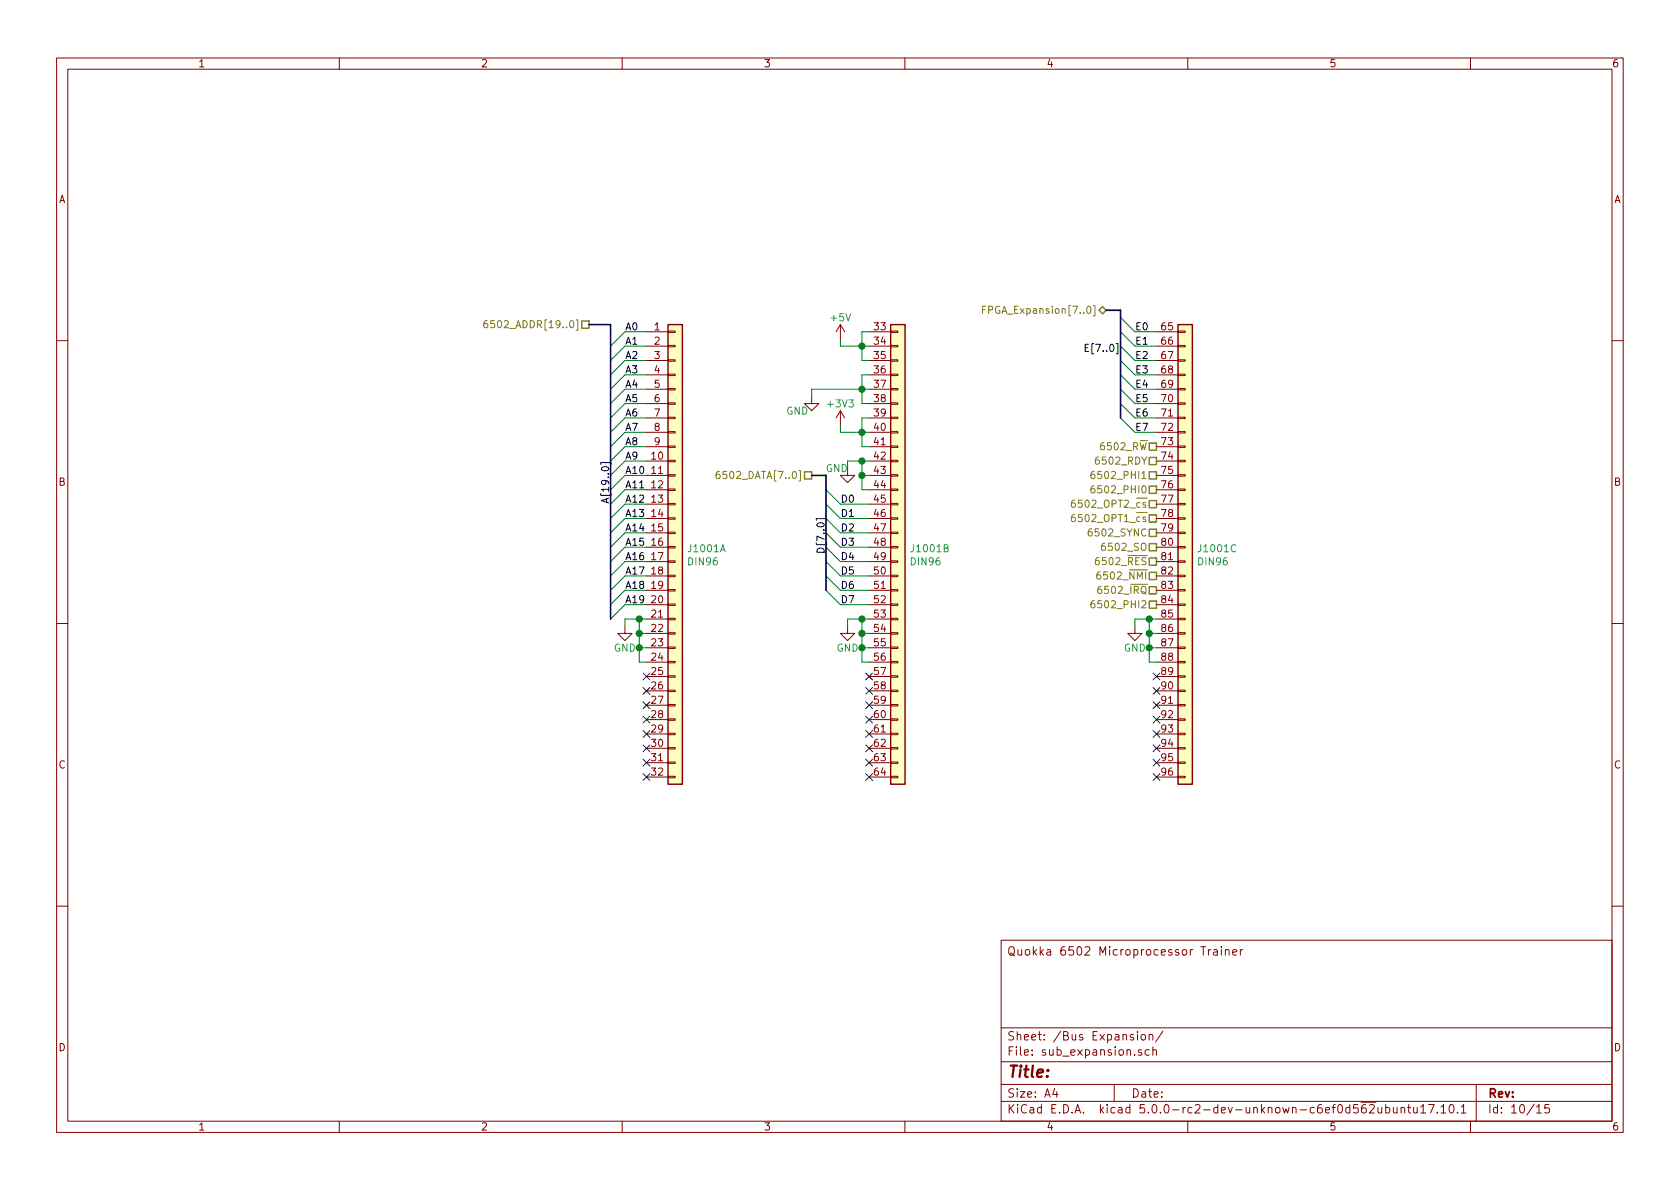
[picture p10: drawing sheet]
<svg xmlns="http://www.w3.org/2000/svg" width="297mm" height="210mm" viewBox="0 0 297 210" stroke-linecap="round" stroke-linejoin="round" font-family="sans-serif">
<g fill="none" stroke="#840000" stroke-width=".18">
<path d="M10 10.3h277v189.9h-277zM12 12.2h273v186.1h-273zM60 10.3v1.9M110 10.3v1.9M160 10.3v1.9M210 10.3v1.9M260 10.3v1.9M114.3 58.7h3.8M118.1 58.5h1.3v.3h-1.3zM148.6 57.4l-.8 1.3M148.6 57.4v2.5M148.6 57.4l.8 1.3"/>
<path d="M153.7 58.7h3.8M157.5 58.5h1.2v.3h-1.2zM204.5 58.7h3.8M208.3 58.5h1.2v.3h-1.2zM10 60.2h2M114.3 61.2h3.8M114.3 63.7h3.8M114.3 66.3h3.8M114.3 68.8h3.8M114.3 71.4h3.8M114.3 73.9h3.8M114.3 76.4h3.8"/>
<path d="M114.3 79h3.8M118.1 78.9h1.3v.2h-1.3zM118.1 76.3h1.3v.3h-1.3zM118.1 73.8h1.3v.2h-1.3zM118.1 71.2h1.3v.3h-1.3zM118.1 68.7h1.3v.3h-1.3zM118.1 66.2h1.3v.2h-1.3zM118.1 63.6h1.3v.3h-1.3zM118.1 61.1h1.3v.2h-1.3zM143.5 70.1v1.3h1.3l-1.3 1.2-1.3-1.2h1.3M148.6 72.6v2.6M148.6 72.6l-.8 1.3"/>
<path d="M148.6 72.6l.8 1.3M153.7 61.2h3.8M153.7 63.7h3.8M153.7 66.3h3.8M153.7 68.8h3.8M153.7 71.4h3.8M153.7 73.9h3.8M153.7 76.4h3.8M153.7 79h3.8M157.5 78.9h1.2v.2h-1.2zM157.5 76.3h1.2v.3h-1.2zM157.5 73.8h1.2v.2h-1.2z"/>
<path d="M157.5 71.2h1.2v.3h-1.2zM157.5 68.7h1.2v.3h-1.2zM157.5 66.2h1.2v.2h-1.2zM157.5 63.6h1.2v.3h-1.2zM157.5 61.1h1.2v.2h-1.2zM204.5 61.2h3.8M204.5 63.7h3.8M204.5 66.3h3.8M204.5 68.8h3.8M204.5 71.4h3.8M204.5 73.9h3.8M204.5 76.4h3.8"/>
<path d="M204.5 79h3.8M208.3 78.9h1.2v.2h-1.2zM208.3 76.3h1.2v.3h-1.2zM208.3 73.8h1.2v.2h-1.2zM208.3 71.2h1.2v.3h-1.2zM208.3 68.7h1.2v.3h-1.2zM208.3 66.2h1.2v.2h-1.2zM208.3 63.6h1.2v.3h-1.2zM208.3 61.1h1.2v.2h-1.2zM285 60.2h2M114.3 81.5h3.8M114.3 84.1h3.8"/>
<path d="M114.3 86.6h3.8M114.3 89.1h3.8M114.3 91.7h3.8M114.3 94.2h3.8M114.3 96.8h3.8M114.3 99.3h3.8M118.1 99.2h1.3v.2h-1.3zM118.1 96.6h1.3v.3h-1.3zM118.1 94.1h1.3v.3h-1.3zM118.1 91.6h1.3v.2h-1.3zM118.1 89h1.3v.3h-1.3zM118.1 86.5h1.3v.2h-1.3z"/>
<path d="M118.1 83.9h1.3v.3h-1.3zM118.1 81.4h1.3v.3h-1.3zM149.9 82.8v1.3h1.2l-1.2 1.2-1.3-1.2h1.3M153.7 81.5h3.8M153.7 84.1h3.8M153.7 86.6h3.8M153.7 89.1h3.8M153.7 91.7h3.8M153.7 94.2h3.8M153.7 96.8h3.8M153.7 99.3h3.8M157.5 99.2h1.2v.2h-1.2z"/>
<path d="M157.5 96.6h1.2v.3h-1.2zM157.5 94.1h1.2v.3h-1.2zM157.5 91.6h1.2v.2h-1.2zM157.5 89h1.2v.3h-1.2zM157.5 86.5h1.2v.2h-1.2zM157.5 83.9h1.2v.3h-1.2zM157.5 81.4h1.2v.3h-1.2zM204.5 81.5h3.8M204.5 84.1h3.8M204.5 86.6h3.8M204.5 89.1h3.8M204.5 91.7h3.8"/>
<path d="M204.5 94.2h3.8M204.5 96.8h3.8M204.5 99.3h3.8M208.3 99.2h1.2v.2h-1.2zM208.3 96.6h1.2v.3h-1.2zM208.3 94.1h1.2v.3h-1.2zM208.3 91.6h1.2v.2h-1.2zM208.3 89h1.2v.3h-1.2zM208.3 86.5h1.2v.2h-1.2zM208.3 83.9h1.2v.3h-1.2zM208.3 81.4h1.2v.3h-1.2zM10 110.3h2"/>
<path d="M110.5 110.7v1.3h1.3l-1.3 1.3-1.3-1.3h1.3M114.3 101.8h3.8M114.3 104.4h3.8M114.3 106.9h3.8M114.3 109.5h3.8M114.3 112h3.8M114.3 114.5h3.8M114.3 117.1h3.8M114.3 119.6h3.8M118.1 119.5h1.3v.3h-1.3zM118.1 117h1.3v.2h-1.3zM118.1 114.4h1.3v.3h-1.3z"/>
<path d="M118.1 111.9h1.3v.2h-1.3zM118.1 109.3h1.3v.3h-1.3zM118.1 106.8h1.3v.3h-1.3zM118.1 104.3h1.3v.2h-1.3zM118.1 101.7h1.3v.3h-1.3zM149.9 110.7v1.3h1.2l-1.2 1.3-1.3-1.3h1.3M153.7 101.8h3.8M153.7 104.4h3.8M153.7 106.9h3.8M153.7 109.5h3.8M153.7 112h3.8M153.7 114.5h3.8"/>
<path d="M153.7 117.1h3.8M153.7 119.6h3.8M157.5 119.5h1.2v.3h-1.2zM157.5 117h1.2v.2h-1.2zM157.5 114.4h1.2v.3h-1.2zM157.5 111.9h1.2v.2h-1.2zM157.5 109.3h1.2v.3h-1.2zM157.5 106.8h1.2v.3h-1.2zM157.5 104.3h1.2v.2h-1.2zM157.5 101.7h1.2v.3h-1.2zM200.7 110.7v1.3h1.2l-1.2 1.3-1.3-1.3h1.3M204.5 101.8h3.8"/>
<path d="M204.5 104.4h3.8M204.5 106.9h3.8M204.5 109.5h3.8M204.5 112h3.8M204.5 114.5h3.8M204.5 117.1h3.8M204.5 119.6h3.8M208.3 119.5h1.2v.3h-1.2zM208.3 117h1.2v.2h-1.2zM208.3 114.4h1.2v.3h-1.2zM208.3 111.9h1.2v.2h-1.2zM208.3 109.3h1.2v.3h-1.2z"/>
<path d="M208.3 106.8h1.2v.3h-1.2zM208.3 104.3h1.2v.2h-1.2zM208.3 101.7h1.2v.3h-1.2zM285 110.3h2M114.3 122.2h3.8M114.3 124.7h3.8M114.3 127.2h3.8M114.3 129.8h3.8M114.3 132.3h3.8M114.3 134.9h3.8M114.3 137.4h3.8M118.1 137.3h1.3v.2h-1.3z"/>
<path d="M118.1 134.7h1.3v.3h-1.3zM118.1 132.2h1.3v.3h-1.3zM118.1 129.7h1.3v.2h-1.3zM118.1 127.1h1.3v.3h-1.3zM118.1 124.6h1.3v.2h-1.3zM118.1 122h1.3v.3h-1.3zM153.7 122.2h3.8M153.7 124.7h3.8M153.7 127.2h3.8M153.7 129.8h3.8M153.7 132.3h3.8M153.7 134.9h3.8"/>
<path d="M153.7 137.4h3.8M157.5 137.3h1.2v.2h-1.2zM157.5 134.7h1.2v.3h-1.2zM157.5 132.2h1.2v.3h-1.2zM157.5 129.7h1.2v.2h-1.2zM157.5 127.1h1.2v.3h-1.2zM157.5 124.6h1.2v.2h-1.2zM157.5 122h1.2v.3h-1.2zM204.5 122.2h3.8M204.5 124.7h3.8M204.5 127.2h3.8M204.5 129.8h3.8"/>
<path d="M204.5 132.3h3.8M204.5 134.9h3.8M204.5 137.4h3.8M208.3 137.3h1.2v.2h-1.2zM208.3 134.7h1.2v.3h-1.2zM208.3 132.2h1.2v.3h-1.2zM208.3 129.7h1.2v.2h-1.2zM208.3 127.1h1.2v.3h-1.2zM208.3 124.6h1.2v.2h-1.2zM208.3 122h1.2v.3h-1.2zM10 160.2h2M177 166.3h108v32h-108z"/>
<path d="M212.3 167.4h.9M213.7 167.9v1M214.1 167.9l-.4 .3M214.6 168h.6v.9M215.2 168.3h-.4l-.3 .2 .3 .4 .4-.1M216 167.4v.2M216 167.9v1M216.7 168a.37 .37 0 0 1 .6 .1v.8M216.7 167.9v1M218 168.4l.7-.1-.1-.3-.4-.1-.2 .2v.7h.6M219.3 167.9v1M219.7 167.9l-.4 .3"/>
<path d="M285 160.2h2M60 198.3v1.9M110 198.3v1.9M160 198.3v1.9M177 194.8h108M177 191.8h108M177 187.8h108M177 181.8h108M186.5 192.5l-.4 1h1M186.8 193v1M197 191.8v3M200.4 183a.37 .37 0 0 0-.6 .1l.1 .3 .5 .1 .1 .1-.2 .3-.5-.1"/>
<path d="M201.1 182.4v.2M201.1 182.9v1M201.8 185.7l-.3-.1-.2 .2v.2l.5 .2v.3h-.5M201.8 183.1l.3-.2 .4 .2v.5l-.1 .2-.3 .1-.3-.1zM203.2 185.7l-.4-.1-.3 .3v.6l.3 .1 .4-.1M203.2 183.1l.1-.1a.37 .37 0 0 1 .5 .1v.8M203.2 182.9v1M203.8 185.7l.2-.1 .4 .1 .1 .9M203.8 185.1v1.5M205.6 182.3l-1.3 2M210 198.3v1.9M241.9 194.9h1.4"/>
<path d="M242.1 195.5l.3-.2h.3l.3 .5-.9 1h.9M243.6 195.8v.8a.39 .39 0 0 0 .7 .1M244.3 195.8v1M245 195.9l.4-.1 .3 .3-.1 .6-.2 .1-.4-.1M245 195.3v1.5M246.4 195.8v.8a.39 .39 0 0 0 .6 .1M247 195.8v1M247.7 196l.1-.1a.37 .37 0 0 1 .6 .1v.8M247.7 195.8v1M248.9 195.8h.5M249.1 195.3v1.3l.3 .2M249.9 195.8l.1 .9 .4 .1 .2-.1"/>
<path d="M250.6 195.8v1M251.2 195.8l.4-.5v1.5M251.2 196.8h.9M252.6 195.3h1l-.7 1.5M254.1 196.7v.1M254.8 195.8l.4-.5v1.5M254.8 196.8h.8M256.4 195.4l.2-.1a.8 .8 0 0 1 .5 .8 .8 .8 0 0 1-.5 .7 1 1 0 0 1-.2-1.4zM257.7 196.7v.1M258.3 195.8l.5-.5v1.5M258.3 196.8h.9M260 198.3v1.9"/>
<path d="M261 191.8v6.5M271.7 195.8l.4-.5v1.5M271.7 196.8h.8M273.9 195.3h-.7l-.1 .7 .2-.1 .5 .1 .2 .2-.1 .5-.2 .1-.6-.1"/>
</g>
<g fill="none" stroke="#848400" stroke-width=".18">
<path d="M86.1 56.7h-.2a.79 .79 0 0 0-.1 1.3l.4-.2v-.5l-.4-.1-.3 .2M87.4 56.7h-.6l-.1 .6 .5-.1 .3 .2v.3l-.3 .3-.5-.2M173.7 54.8h.4M174.3 54.1h-.6v1.3M193.3 54h.3v1.8h-.3M127.2 83.4h-.4a.81 .81 0 0 0 0 1.2h.4l.1-.5-.2-.3h-.3l-.2 .3M190 91l-.3 .1a.87 .87 0 0 0 0 1.1h.3l.2-.5-.3-.2h-.2l-.3 .2M190 88.4l-.3 .1a.87 .87 0 0 0 0 1.2h.3l.2-.5-.3-.3h-.2l-.3 .3M193 93.5l-.4 .1a.87 .87 0 0 0 0 1.2l.5-.1v-.6l-.5-.1-.2 .3M193.5 83.4h-.4a.87 .87 0 0 0 0 1.2l.4-.1v-.5l-.4-.2-.2 .3M193.5 85.9l-.4 .1a.87 .87 0 0 0 0 1.2l.4-.2v-.5l-.4-.1-.2 .2M194.3 80.8l-.4 .1a.87 .87 0 0 0 0 1.2l.4-.1v-.6l-.4-.1-.2 .3"/>
<path d="M194.3 98.6l-.4 .1a.87 .87 0 0 0 0 1.2l.4-.2v-.5l-.4-.1-.2 .2M195.4 96.1h-.3a.79 .79 0 0 0-.1 1.2l.4-.1v-.5l-.4-.2-.3 .3M193.5 106.2l-.4 .1a.87 .87 0 0 0 0 1.2l.4-.1v-.6l-.4-.1-.2 .3M194.5 101.1l-.3 .1a.81 .81 0 0 0 0 1.2h.3l.1-.5-.2-.3h-.2l-.3 .3M194.7 103.7h-.2a.79 .79 0 0 0-.2 1.2h.4l.1-.5-.2-.2h-.3l-.2 .2"/>
</g>
<g fill="none" stroke="#848400" stroke-width=".25">
<path d="M102.9 56.8h1.2v1.2h-1.2zM194.9 54.2l.7 .7-.7 .6-.6-.6zM203.2 78.4h1.3v1.2h-1.3zM142.2 83.4h1.3v1.3h-1.3zM203.2 80.9h1.3v1.3h-1.3zM203.2 83.4h1.3v1.3h-1.3zM203.2 86h1.3v1.2h-1.3zM203.2 98.7h1.3v1.2h-1.3zM203.2 96.1h1.3v1.3h-1.3zM203.2 91.1h1.3v1.2h-1.3zM203.2 88.5h1.3v1.3h-1.3zM203.2 93.6h1.3v1.3h-1.3z"/>
<path d="M203.2 106.3h1.3v1.3h-1.3zM203.2 103.8h1.3v1.2h-1.3zM203.2 101.2h1.3v1.3h-1.3z"/>
</g>
<g fill="none" stroke="#008400" stroke-width=".18">
<path d="M114.3 58.7h-3.8l-2.6 2.5M148.6 59.9v1.3h5.1M153.7 58.7h-1.3v5h1.3M198.1 58.7l2.6 2.5h3.8M198.1 56.1l2.6 2.6h3.8M114.3 79h-3.8l-2.6 2.5M114.3 71.4h-3.8l-2.6 2.5M114.3 68.8h-3.8l-2.6 2.6M114.3 66.3h-3.8l-2.6 2.5M114.3 63.7h-3.8l-2.6 2.6M114.3 61.2h-3.8l-2.6 2.5M114.3 73.9h-3.8l-2.6 2.5"/>
<path d="M114.3 76.4h-3.8l-2.6 2.6M148.6 75.2v1.2h5.1M153.7 73.9h-1.3v5.1h1.3M153.7 66.3h-1.3v5.1h1.3M153.7 68.8h-10.2v1.3M198.1 73.9l2.6 2.5h3.8M198.1 71.4l2.6 2.5h3.8M198.1 68.8l2.6 2.6h3.8M198.1 66.3l2.6 2.5h3.8M198.1 63.7l2.6 2.6h3.8M198.1 61.2l2.6 2.5h3.8M114.3 89.1h-3.8l-2.6 2.6"/>
<path d="M114.3 91.7h-3.8l-2.6 2.5M114.3 94.2h-3.8l-2.6 2.6M114.3 86.6h-3.8l-2.6 2.5M114.3 84.1h-3.8l-2.6 2.5M114.3 81.5h-3.8l-2.6 2.6M114.3 96.8h-3.8l-2.6 2.5M114.3 99.3h-3.8l-2.6 2.5M146 86.6l2.6 2.5h5.1M146 89.1l2.6 2.6h5.1M146 91.7l2.6 2.5h5.1M146 94.2l2.6 2.6h5.1M146 96.8l2.6 2.5h5.1"/>
<path d="M146 99.3l2.6 2.5h5.1M152.4 81.5v5.1h1.3M152.4 84.1h1.3M153.7 81.5h-3.8v1.3M113 109.5v7.6h1.3M113 114.5h1.3M113 112h1.3M114.3 106.9h-3.8l-2.6 2.6M114.3 104.4h-3.8l-2.6 2.5M114.3 101.8h-3.8l-2.6 2.6M114.3 109.5h-3.8v1.2M146 101.8l2.6 2.6h5.1"/>
<path d="M146 104.4l2.6 2.5h5.1M152.4 109.5v7.6h1.3M152.4 114.5h1.3M152.4 112h1.3M153.7 109.5h-3.8v1.2M203.2 109.5v7.6h1.3M203.2 114.5h1.3M203.2 112h1.3M204.5 109.5h-3.8v1.2"/>
</g>
<path d="M104.1 57.4h3.8v52.1M195.6 54.9h2.5v19M143.5 84.1h2.5v20.3" fill="none" stroke="#000084" stroke-width=".3"/>
<g fill="#008400" stroke="#008400" stroke-width=".25">
<circle cx="113" cy="114.5" r=".51"/>
<circle cx="113" cy="112" r=".51"/>
<circle cx="113" cy="109.5" r=".51"/>
<circle cx="203.2" cy="114.5" r=".51"/>
<circle cx="203.2" cy="112" r=".51"/>
<circle cx="203.2" cy="109.5" r=".51"/>
<circle cx="152.4" cy="114.5" r=".51"/>
<circle cx="152.4" cy="112" r=".51"/>
<circle cx="152.4" cy="109.5" r=".51"/>
<circle cx="152.4" cy="61.2" r=".51"/>
<circle cx="152.4" cy="68.8" r=".51"/>
<circle cx="152.4" cy="76.4" r=".51"/>
<circle cx="152.4" cy="84.1" r=".51"/>
<circle cx="152.4" cy="81.5" r=".51"/>
</g>
<path d="M191.9 61.5h.4M192.5 60.9h-.6v1.2h.6M106.2 82.1v-.3h1.9v.3M106.5 82.6a.68 .68 0 0 1 1.1 .4 .72 .72 0 0 1-1.3-.2zM144.3 92v-.3h1.9v.3" fill="none" stroke="#000" stroke-width=".18"/>
<g fill="#ffffc2" stroke="#ffffc2" stroke-width=".18">
<path d="M118.1 57.4h2.5v81.3h-2.5z"/>
<path d="M208.3 57.4h2.5v81.3h-2.5z"/>
<path d="M157.5 57.4h2.5v81.3h-2.5z"/>
</g>
<path d="M118.1 57.4h2.5v81.3h-2.5zM157.5 57.4h2.5v81.3h-2.5zM208.3 57.4h2.5v81.3h-2.5z" fill="none" stroke="#840000" stroke-width=".25"/>
<g fill="none" stroke="#000084" stroke-width=".18">
<path d="M113.7 119l1.2 1.2M114.9 119l-1.2 1.2M153.1 119l1.2 1.2M154.3 119l-1.2 1.2M203.9 119l1.2 1.2M205.1 119l-1.2 1.2M113.7 121.6l1.2 1.2M113.7 124.1l1.2 1.2M113.7 126.6l1.2 1.3M113.7 129.2l1.2 1.2M113.7 131.7l1.2 1.2M113.7 134.3l1.2 1.2"/>
<path d="M113.7 136.8l1.2 1.2M114.9 121.6l-1.2 1.2M114.9 124.1l-1.2 1.2M114.9 126.6l-1.2 1.3M114.9 129.2l-1.2 1.2M114.9 131.7l-1.2 1.2M114.9 134.3l-1.2 1.2M114.9 136.8l-1.2 1.2M153.1 121.6l1.2 1.2M153.1 124.1l1.2 1.2M153.1 126.6l1.2 1.3M153.1 129.2l1.2 1.2"/>
<path d="M153.1 131.7l1.2 1.2M153.1 134.3l1.2 1.2M153.1 136.8l1.2 1.2M154.3 121.6l-1.2 1.2M154.3 124.1l-1.2 1.2M154.3 126.6l-1.2 1.3M154.3 129.2l-1.2 1.2M154.3 131.7l-1.2 1.2M154.3 134.3l-1.2 1.2M154.3 136.8l-1.2 1.2M203.9 121.6l1.2 1.2M203.9 124.1l1.2 1.2"/>
<path d="M203.9 126.6l1.2 1.3M203.9 129.2l1.2 1.2M203.9 131.7l1.2 1.2M203.9 134.3l1.2 1.2M203.9 136.8l1.2 1.2M205.1 121.6l-1.2 1.2M205.1 124.1l-1.2 1.2M205.1 126.6l-1.2 1.3M205.1 129.2l-1.2 1.2M205.1 131.7l-1.2 1.2M205.1 134.3l-1.2 1.2M205.1 136.8l-1.2 1.2"/>
</g>
<text font-size="2.8" fill="#840000" x="178" y="190.5">Title:</text>
<g font-size="2.1" fill="#840000">
<text x="178" y="169">Quokka 6502 Microprocessor Trainer</text>
<text x="178" y="184">Sheet: /Bus Expansion/</text>
<text x="178" y="186.7">File: sub_expansion.sch</text>
<text x="178" y="196.9">KiCad E.D.A. kicad 5.0.0-rc2-dev-unknown-c6ef0d562ubuntu17.10.1</text>
<text x="178" y="194.1">Size: A4</text>
<text x="200" y="194.1">Date:</text>
<text x="263" y="194.1">Rev:</text>
<text x="263" y="196.9">Id: 10/15</text>
</g>
<g font-size="1.8" fill="#840000">
<text x="35" y="11.9">1</text>
<text x="85" y="11.9">2</text>
<text x="135" y="11.9">3</text>
<text x="185" y="11.9">4</text>
<text x="235" y="11.9">5</text>
<text x="285" y="11.9">6</text>
<text x="10.4" y="35.9">A</text>
<text x="285.4" y="35.9">A</text>
<text x="115.7" y="58.4">1</text>
<text x="154.6" y="58.4">33</text>
<text x="205.4" y="58.4">65</text>
<text x="115.7" y="61">2</text>
<text x="115.7" y="63.5">3</text>
<text x="154.6" y="61">34</text>
<text x="154.6" y="63.5">35</text>
<text x="205.4" y="61">66</text>
<text x="205.4" y="63.5">67</text>
<text x="115.7" y="66">4</text>
<text x="115.7" y="68.6">5</text>
<text x="115.7" y="71.1">6</text>
<text x="154.6" y="66">36</text>
<text x="154.6" y="68.6">37</text>
<text x="154.6" y="71.1">38</text>
<text x="205.4" y="66">68</text>
<text x="205.4" y="68.6">69</text>
<text x="205.4" y="71.1">70</text>
<text x="115.7" y="73.7">7</text>
<text x="115.7" y="76.2">8</text>
<text x="154.6" y="73.7">39</text>
<text x="154.6" y="76.2">40</text>
<text x="205.4" y="73.7">71</text>
<text x="205.4" y="76.2">72</text>
<text x="115.2" y="81.3">10</text>
<text x="115.2" y="83.8">11</text>
<text x="115.7" y="78.7">9</text>
<text x="154.6" y="78.7">41</text>
<text x="154.6" y="81.3">42</text>
<text x="154.6" y="83.8">43</text>
<text x="205.4" y="78.7">73</text>
<text x="205.4" y="81.3">74</text>
<text x="205.4" y="83.8">75</text>
<text x="10.4" y="85.9">B</text>
<text x="115.2" y="86.4">12</text>
<text x="115.2" y="88.9">13</text>
<text x="154.6" y="86.4">44</text>
<text x="154.6" y="88.9">45</text>
<text x="205.4" y="86.4">76</text>
<text x="205.4" y="88.9">77</text>
<text x="285.4" y="85.9">B</text>
<text x="115.2" y="91.4">14</text>
<text x="115.2" y="94">15</text>
<text x="154.6" y="91.4">46</text>
<text x="154.6" y="94">47</text>
<text x="205.4" y="91.4">78</text>
<text x="205.4" y="94">79</text>
<text x="115.2" y="96.5">16</text>
<text x="115.2" y="99.1">17</text>
<text x="115.2" y="101.6">18</text>
<text x="154.6" y="96.5">48</text>
<text x="154.6" y="99.1">49</text>
<text x="154.6" y="101.6">50</text>
<text x="205.4" y="96.5">80</text>
<text x="205.4" y="99.1">81</text>
<text x="205.4" y="101.6">82</text>
<text x="115.2" y="104.1">19</text>
<text x="115.2" y="106.7">20</text>
<text x="154.6" y="104.1">51</text>
<text x="154.6" y="106.7">52</text>
<text x="205.4" y="104.1">83</text>
<text x="205.4" y="106.7">84</text>
<text x="115.2" y="109.2">21</text>
<text x="115.2" y="111.8">22</text>
<text x="154.6" y="109.2">53</text>
<text x="154.6" y="111.8">54</text>
<text x="205.4" y="109.2">85</text>
<text x="205.4" y="111.8">86</text>
<text x="115.2" y="114.3">23</text>
<text x="115.2" y="116.8">24</text>
<text x="115.2" y="119.4">25</text>
<text x="154.6" y="114.3">55</text>
<text x="154.6" y="116.8">56</text>
<text x="154.6" y="119.4">57</text>
<text x="205.4" y="114.3">87</text>
<text x="205.4" y="116.8">88</text>
<text x="205.4" y="119.4">89</text>
<text x="115.2" y="121.9">26</text>
<text x="115.2" y="124.5">27</text>
<text x="154.6" y="121.9">58</text>
<text x="154.6" y="124.5">59</text>
<text x="205.4" y="121.9">90</text>
<text x="205.4" y="124.5">91</text>
<text x="115.2" y="127">28</text>
<text x="115.2" y="129.5">29</text>
<text x="154.6" y="127">60</text>
<text x="154.6" y="129.5">61</text>
<text x="205.4" y="127">92</text>
<text x="205.4" y="129.5">93</text>
<text x="10.4" y="135.9">C</text>
<text x="115.2" y="132.1">30</text>
<text x="115.2" y="134.6">31</text>
<text x="115.2" y="137.2">32</text>
<text x="154.6" y="132.1">62</text>
<text x="154.6" y="134.6">63</text>
<text x="154.6" y="137.2">64</text>
<text x="205.4" y="132.1">94</text>
<text x="205.4" y="134.6">95</text>
<text x="205.4" y="137.2">96</text>
<text x="285.4" y="135.9">C</text>
<text x="10.4" y="185.9">D</text>
<text x="285.4" y="185.9">D</text>
<text x="35" y="199.9">1</text>
<text x="85" y="199.9">2</text>
<text x="135" y="199.9">3</text>
<text x="185" y="199.9">4</text>
<text x="235" y="199.9">5</text>
<text x="285" y="199.9">6</text>
</g>
<g font-size="1.8" fill="#848400">
<text x="87.5" y="58">6502_ADDR[19..0]</text>
<text x="175.1" y="55.5">FPGA_Expansion[7..0]</text>
<text x="194.3" y="82.2">6502_RDY</text>
<text x="195.1" y="79.6">6502_RW</text>
<text x="128" y="84.7">6502_DATA[7..0]</text>
<text x="190.4" y="89.8">6502_OPT2_cs</text>
<text x="194.1" y="84.7">6502_PHI1</text>
<text x="194.1" y="87.2">6502_PHI0</text>
<text x="190.4" y="92.3">6502_OPT1_cs</text>
<text x="193.1" y="94.9">6502_SYNC</text>
<text x="194.4" y="99.9">6502_RES</text>
<text x="195.5" y="97.4">6502_SO</text>
<text x="194.1" y="107.6">6502_PHI2</text>
<text x="194.8" y="102.5">6502_NMI</text>
<text x="194.9" y="105">6502_IRQ</text>
</g>
<g font-size="1.8">
<text x="110.5" y="58.4">A0</text>
<text x="200.7" y="58.4">E0</text>
<text x="110.5" y="61">A1</text>
<text x="110.5" y="63.5">A2</text>
<text x="192.8" y="62.2">E[7..0]</text>
<text x="200.7" y="61">E1</text>
<text x="200.7" y="63.5">E2</text>
<text x="110.5" y="66">A3</text>
<text x="110.5" y="68.6">A4</text>
<text x="110.5" y="71.1">A5</text>
<text x="200.7" y="66">E3</text>
<text x="200.7" y="68.6">E4</text>
<text x="200.7" y="71.1">E5</text>
<text x="110.5" y="73.7">A6</text>
<text x="110.5" y="76.2">A7</text>
<text x="200.7" y="73.7">E6</text>
<text x="200.7" y="76.2">E7</text>
<text x="110.5" y="78.7">A8</text>
<text x="110.5" y="81.3">A9</text>
<text x="110.5" y="83.8">A10</text>
<text x="107.7" y="89.1" transform="rotate(-90 107.7 89.1)">A[19..0]</text>
<text x="110.5" y="88.9">A12</text>
<text x="110.5" y="86.4">A11</text>
<text x="148.6" y="88.9">D0</text>
<text x="110.5" y="91.4">A13</text>
<text x="110.5" y="94">A14</text>
<text x="148.6" y="91.4">D1</text>
<text x="148.6" y="94">D2</text>
<text x="110.5" y="96.5">A15</text>
<text x="110.5" y="99.1">A16</text>
<text x="110.5" y="101.6">A17</text>
<text x="145.8" y="98" transform="rotate(-90 145.8 98)">D[7..0]</text>
<text x="148.6" y="96.5">D3</text>
<text x="148.6" y="99.1">D4</text>
<text x="148.6" y="101.6">D5</text>
<text x="110.5" y="104.1">A18</text>
<text x="110.5" y="106.7">A19</text>
<text x="148.6" y="104.1">D6</text>
<text x="148.6" y="106.7">D7</text>
</g>
<g font-size="1.8" fill="#008484">
<text x="147" y="56.8">+5V</text>
<text x="139" y="73.3">GND</text>
<text x="146.5" y="72.1">+3V3</text>
<text x="146" y="83.5">GND</text>
<text x="121.8" y="100">DIN96</text>
<text x="121.8" y="97.7">J1001A</text>
<text x="161.2" y="100">DIN96</text>
<text x="161.3" y="97.7">J1001B</text>
<text x="212" y="100">DIN96</text>
<text x="212.1" y="97.7">J1001C</text>
<text x="108.5" y="115.2">GND</text>
<text x="147.9" y="115.2">GND</text>
<text x="198.7" y="115.2">GND</text>
</g>
</svg>
